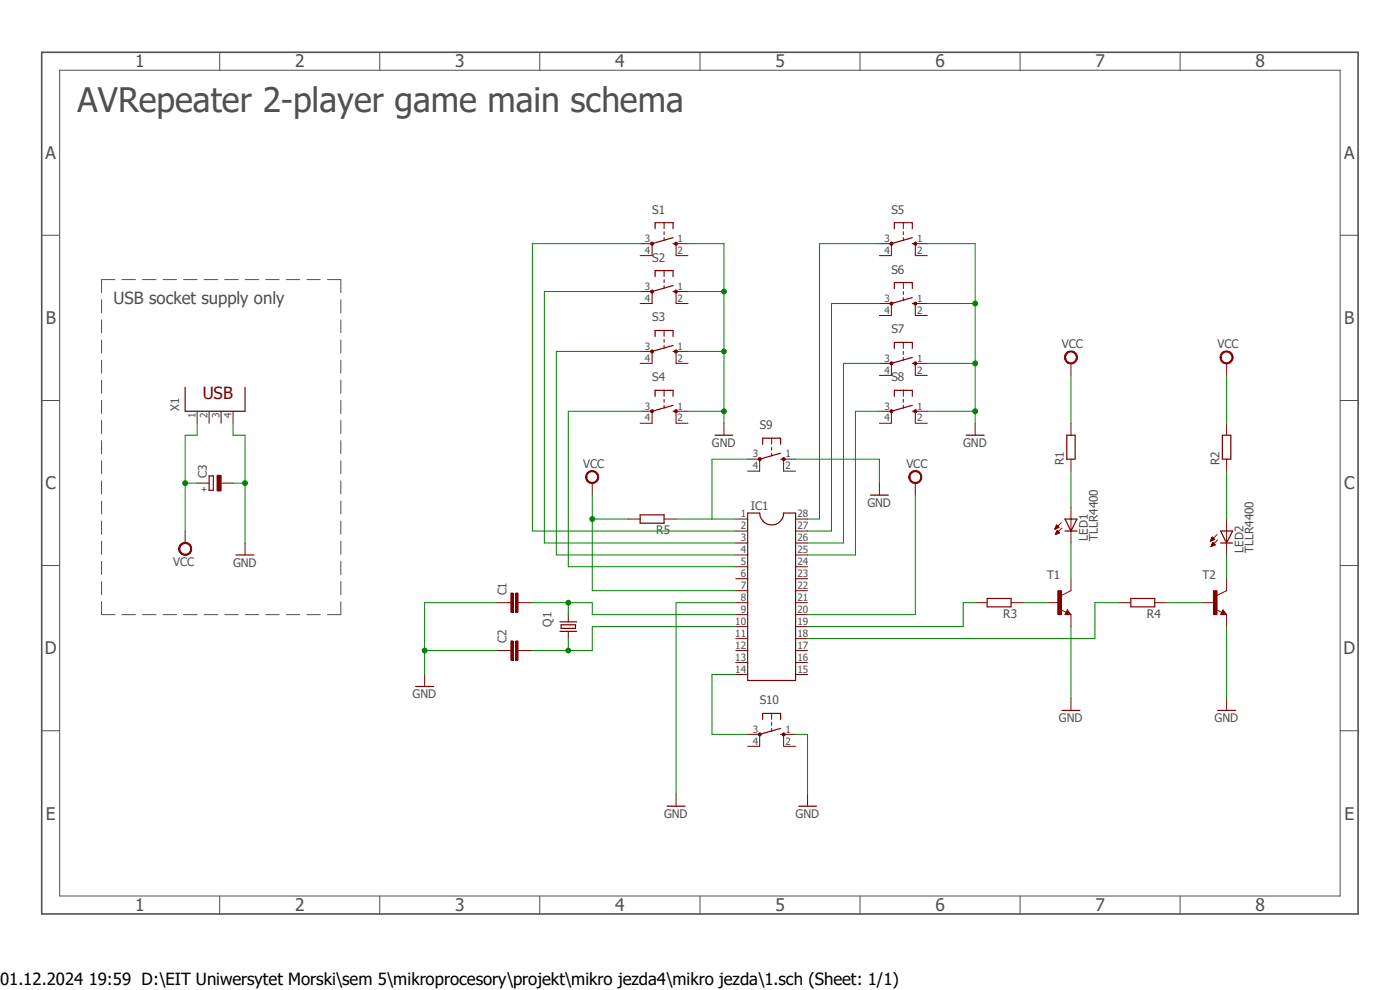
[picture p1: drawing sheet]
<svg xmlns="http://www.w3.org/2000/svg" width="297mm" height="210mm" viewBox="0 0 297 210" stroke-linecap="round" stroke-linejoin="round" font-family="sans-serif">
<path d="M8.5 10.8l280 183.4M288.5 10.8l-280 183.4" fill="none" stroke="#fff" stroke-width=".21"/>
<path d="M8.8 11.1h279.3v182.8h-279.3z" fill="none" stroke="#505050" stroke-width=".34"/>
<g fill="none" stroke="#505050" stroke-width=".21">
<path d="M12.7 14.9h271.6v175.2h-271.6zM46.6 11.1v3.8M80.6 11.1v3.8M114.5 11.1v3.8M148.5 11.1v3.8M182.5 11.1v3.8M216.4 11.1v3.8M250.4 11.1v3.8M8.8 49.9h3.9M24.4 59.3h-2.9v2.8M25.9 59.3h2.8M30.2 59.3h2.9"/>
<path d="M34.6 59.3h2.9M38.9 59.3h2.9M43.3 59.3h2.9M47.7 59.3h2.8M52 59.3h2.9M56.4 59.3h2.8M60.7 59.3h2.9M65.1 59.3h2.8M69.5 59.3h2.8v2.8M284.3 49.9h3.8M21.5 63.6v2.8M21.5 67.9v2.7"/>
<path d="M21.5 72.1v2.8M21.5 76.4v2.8M72.3 63.6v2.8M72.3 67.9v2.7M72.3 72.1v2.8M72.3 76.4v2.8M8.8 85h3.9M21.5 80.6v2.8M21.5 84.9v2.8M21.5 89.2v2.8M21.5 93.5v2.8M21.5 97.7v2.8"/>
<path d="M72.3 80.6v2.8M72.3 84.9v2.8M72.3 89.2v2.8M72.3 93.5v2.8M72.3 97.7v2.8M284.3 85h3.8M8.8 120h3.9M21.5 102v2.8M21.5 106.3v2.8M21.5 110.5v2.8M21.5 114.8v2.8M21.5 119.1v2.8"/>
<path d="M72.3 102v2.8M72.3 106.3v2.8M72.3 110.5v2.8M72.3 114.8v2.8M72.3 119.1v2.8M284.3 120h3.8M21.5 127.6v2.8h2.9M21.5 123.4v2.8M25.9 130.4h2.8M30.2 130.4h2.9M34.6 130.4h2.9M38.9 130.4h2.9"/>
<path d="M43.3 130.4h2.9M47.7 130.4h2.8M52 130.4h2.9M56.4 130.4h2.8M60.7 130.4h2.9M65.1 130.4h2.8M72.3 123.4v2.8M72.3 127.6v2.8h-2.8M8.8 155h3.9M284.3 155h3.8M46.6 190.1v3.8M80.6 190.1v3.8"/>
<path d="M114.5 190.1v3.8M148.5 190.1v3.8M182.5 190.1v3.8M216.4 190.1v3.8M250.4 190.1v3.8"/>
</g>
<path d="M39.3 82.2v5h12.7v-5M158.6 108.8h2.6a2.54 2.54 0 0 0 2.5 2.6 2.54 2.54 0 0 0 2.5-2.6h2.6v35.6h-10.2zM118.8 131.9h3.5M118.8 133.9h3.5M119 132.5h3.1v.8h-3.1zM226.4 129.9l.2 .2h-.4l.2-.5 .5 .7h-.7" fill="none" stroke="#800000" stroke-width=".25"/>
<g fill="none" stroke="#800000" stroke-width=".21">
<path d="M41.8 87.2v2.6M44.4 87.2v2.6M46.9 87.2v2.6M49.4 87.2v2.6M156.1 110.1h2.5M156.1 112.6h2.5M156.1 115.2h2.5M156.1 117.7h2.5M168.8 110.1h2.5M168.8 112.6h2.5M168.8 115.2h2.5M168.8 117.7h2.5"/>
<path d="M120.6 130.4v1.5M120.6 133.9v1.6M156.1 120.2h2.5M156.1 122.8h2.5M156.1 125.3h2.5M156.1 127.8h2.5M156.1 130.4h2.5M156.1 132.9h2.5M156.1 135.5h2.5M156.1 138h2.5M168.8 120.2h2.5M168.8 122.8h2.5"/>
<path d="M168.8 125.3h2.5M168.8 127.8h2.5M168.8 130.4h2.5M168.8 132.9h2.5M168.8 135.5h2.5M168.8 138h2.5M225 129.3l1.2 .6M226.4 129.4l.8 1h-1.3zM227.2 125.3l-2 1M156.1 140.5h2.5M156.1 143.1h2.5M168.8 140.5h2.5"/>
<path d="M168.8 143.1h2.5"/>
</g>
<path d="M224.4 125.3h.8v5.1h-.8z" fill-rule="evenodd" fill="#800000"/>
<path d="M222.1 127.8h2.6M224.4 125.3h.8v5.1h-.8zM227.2 122.8v2.5M227.2 130.4v2.5M258 129.3l1.2 .6M259.5 129.4l.7 1h-1.2zM260.2 125.3l-2 1" fill="none" stroke="#800000" stroke-width=".21"/>
<path d="M259.5 129.9l.1 .2h-.4l.3-.5 .5 .7h-.8" fill="none" stroke="#800000" stroke-width=".25"/>
<path d="M257.4 125.3h.8v5.1h-.8z" fill-rule="evenodd" fill="#800000"/>
<path d="M138.3 51.7v2.5M140.9 47.2v1.3M140.9 49.1v.7M140.9 50.4v.7M143.4 51.7v2.5M255.1 127.8h2.6M257.4 125.3h.8v5.1h-.8zM260.2 122.8v2.5M260.2 130.4v2.5" fill="none" stroke="#800000" stroke-width=".21"/>
<path d="M139 48.5v-1.3h3.8v1.3M142.8 51.7h.6M142.8 50.4l-4.5 1.3" fill="none" stroke="#800000" stroke-width=".25"/>
<path d="M138.1 51.5l.2-.1 .3 .1v.4h-.5z" fill-rule="evenodd" fill="#800000"/>
<path d="M138.1 51.5l.2-.1 .3 .1v.4h-.5z" fill="none" stroke="#800000" stroke-width=".21"/>
<path d="M143.2 51.5l.2-.1 .2 .1v.4h-.4z" fill-rule="evenodd" fill="#800000"/>
<path d="M135.8 51.7h2.5M135.8 54.2h2.5M140.9 57.4v1.3M140.9 59.3v.6M143.2 51.5l.2-.1 .2 .1v.4h-.4zM143.4 51.7h2.6M143.4 54.2h2.6M138.3 61.8v2.6M140.9 60.6v.6M143.4 61.8v2.6" fill="none" stroke="#800000" stroke-width=".21"/>
<path d="M139 58.7v-1.3h3.8v1.3M142.8 61.8h.6M142.8 60.6l-4.5 1.2" fill="none" stroke="#800000" stroke-width=".25"/>
<path d="M138.1 61.6l.2-.1 .3 .1v.5h-.5z" fill-rule="evenodd" fill="#800000"/>
<path d="M138.1 61.6l.2-.1 .3 .1v.5h-.5z" fill="none" stroke="#800000" stroke-width=".21"/>
<path d="M143.2 61.6l.2-.1 .2 .1v.5h-.4z" fill-rule="evenodd" fill="#800000"/>
<path d="M135.8 61.8h2.5M135.8 64.4h2.5M138.3 74.5v2.6M140.9 70.1v1.3M140.9 72v.6M140.9 73.3v.6M143.2 61.6l.2-.1 .2 .1v.5h-.4zM143.4 61.8h2.6M143.4 64.4h2.6M143.4 74.5v2.6" fill="none" stroke="#800000" stroke-width=".21"/>
<path d="M139 71.4v-1.3h3.8v1.3M142.8 74.5h.6M142.8 73.3l-4.5 1.2" fill="none" stroke="#800000" stroke-width=".25"/>
<path d="M138.1 74.3l.2-.1 .3 .1v.5h-.5z" fill-rule="evenodd" fill="#800000"/>
<path d="M138.1 74.3l.2-.1 .3 .1v.5h-.5z" fill="none" stroke="#800000" stroke-width=".21"/>
<path d="M143.2 74.3l.2-.1 .2 .1v.5h-.4z" fill-rule="evenodd" fill="#800000"/>
<path d="M135.8 74.5h2.5M135.8 77.1h2.5M143.2 74.3l.2-.1 .2 .1v.5h-.4zM143.4 74.5h2.6M143.4 77.1h2.6M138.3 87.2v2.6M140.9 82.8v1.3M140.9 84.7v.6M140.9 86v.6M143.4 87.2v2.6" fill="none" stroke="#800000" stroke-width=".21"/>
<path d="M139 84.1v-1.3h3.8v1.3M142.8 87.2h.6M142.8 86l-4.5 1.2" fill="none" stroke="#800000" stroke-width=".25"/>
<path d="M138.1 87h.5v.5l-.3 .1-.2-.1z" fill-rule="evenodd" fill="#800000"/>
<path d="M138.1 87h.5v.5l-.3 .1-.2-.1z" fill="none" stroke="#800000" stroke-width=".21"/>
<path d="M143.2 87h.4v.5l-.2 .1-.2-.1z" fill-rule="evenodd" fill="#800000"/>
<path d="M189.1 51.7v2.5M191.6 47.2v1.3M191.6 49.1v.7M191.6 50.4v.7M194.2 51.7v2.5M135.8 87.2h2.5M135.8 89.8h2.5M143.2 87h.4v.5l-.2 .1-.2-.1zM143.4 87.2h2.6M143.4 89.8h2.6" fill="none" stroke="#800000" stroke-width=".21"/>
<path d="M189.7 48.5v-1.3h3.8v1.3M193.5 51.7h.7M193.5 50.4l-4.4 1.3" fill="none" stroke="#800000" stroke-width=".25"/>
<path d="M188.9 51.5l.2-.1 .3 .1v.4h-.5l-.1-.2z" fill-rule="evenodd" fill="#800000"/>
<path d="M188.9 51.5l.2-.1 .3 .1v.4h-.5l-.1-.2z" fill="none" stroke="#800000" stroke-width=".21"/>
<path d="M194 51.5l.2-.1 .2 .1v.4h-.4l-.2-.2z" fill-rule="evenodd" fill="#800000"/>
<path d="M186.6 51.7h2.5M186.6 54.2h2.5M191.6 59.9v1.3M194 51.5l.2-.1 .2 .1v.4h-.4l-.2-.2zM194.2 51.7h2.5M194.2 54.2h2.5M189.1 64.4v2.5M191.6 61.8v.7M191.6 63.1v.7M194.2 64.4v2.5" fill="none" stroke="#800000" stroke-width=".21"/>
<path d="M189.7 61.2v-1.3h3.8v1.3M193.5 64.4h.7M193.5 63.1l-4.4 1.3" fill="none" stroke="#800000" stroke-width=".25"/>
<path d="M188.9 64.2l.2-.1 .3 .1v.4h-.5l-.1-.2z" fill-rule="evenodd" fill="#800000"/>
<path d="M188.9 64.2l.2-.1 .3 .1v.4h-.5l-.1-.2z" fill="none" stroke="#800000" stroke-width=".21"/>
<path d="M194 64.2l.2-.1 .2 .1v.4h-.4l-.2-.2z" fill-rule="evenodd" fill="#800000"/>
<path d="M186.6 64.4h2.5M186.6 66.9h2.5M189.1 77.1v2.5M191.6 72.6v1.3M191.6 74.5v.7M191.6 75.8v.7M194 64.2l.2-.1 .2 .1v.4h-.4l-.2-.2zM194.2 64.4h2.5M194.2 66.9h2.5M194.2 77.1v2.5" fill="none" stroke="#800000" stroke-width=".21"/>
<path d="M189.7 73.9v-1.3h3.8v1.3M193.5 77.1h.7M193.5 75.8l-4.4 1.3" fill="none" stroke="#800000" stroke-width=".25"/>
<path d="M188.9 76.8h.5v.5h-.5l-.1-.2z" fill-rule="evenodd" fill="#800000"/>
<path d="M188.9 76.8h.5v.5h-.5l-.1-.2z" fill="none" stroke="#800000" stroke-width=".21"/>
<path d="M194 76.8h.4v.5h-.4l-.2-.2z" fill-rule="evenodd" fill="#800000"/>
<path d="M186.6 77.1h2.5M186.6 79.6h2.5M194 76.8h.4v.5h-.4l-.2-.2zM194.2 77.1h2.5M194.2 79.6h2.5M189.1 87.2v2.6M191.6 82.8v1.3M191.6 84.7v.6M191.6 86v.6M194.2 87.2v2.6" fill="none" stroke="#800000" stroke-width=".21"/>
<path d="M189.7 84.1v-1.3h3.8v1.3M193.5 87.2h.7M193.5 86l-4.4 1.2" fill="none" stroke="#800000" stroke-width=".25"/>
<path d="M188.9 87h.5v.5l-.3 .1-.2-.1-.1-.3z" fill-rule="evenodd" fill="#800000"/>
<path d="M188.9 87h.5v.5l-.3 .1-.2-.1-.1-.3z" fill="none" stroke="#800000" stroke-width=".21"/>
<path d="M194 87h.4v.5l-.2 .1-.2-.1-.2-.3z" fill-rule="evenodd" fill="#800000"/>
<path d="M161.2 97.4v2.5M163.7 93v1.2M163.7 94.9v.6M163.7 96.1v.7M166.2 97.4v2.5M186.6 87.2h2.5M186.6 89.8h2.5M194 87h.4v.5l-.2 .1-.2-.1-.2-.3zM194.2 87.2h2.5M194.2 89.8h2.5" fill="none" stroke="#800000" stroke-width=".21"/>
<path d="M161.8 94.2v-1.2h3.8v1.2M165.6 97.4h.6M165.6 96.1l-4.4 1.3" fill="none" stroke="#800000" stroke-width=".25"/>
<path d="M161 97.2h.4v.4l-.2 .1-.2-.1z" fill-rule="evenodd" fill="#800000"/>
<path d="M161 97.2h.4v.4l-.2 .1-.2-.1z" fill="none" stroke="#800000" stroke-width=".21"/>
<path d="M166 97.2h.5v.4l-.3 .1-.2-.1z" fill-rule="evenodd" fill="#800000"/>
<path d="M158.6 97.4h2.6M158.6 99.9h2.6M166 97.2h.5v.4l-.3 .1-.2-.1zM166.2 97.4h2.6M166.2 99.9h2.6M161.2 155.8v2.5M163.7 151.3v1.3M163.7 153.2v.7M163.7 154.5v.7M166.2 155.8v2.5" fill="none" stroke="#800000" stroke-width=".21"/>
<path d="M161.8 152.6v-1.3h3.8v1.3M165.6 155.8h.6M165.6 154.5l-4.4 1.3" fill="none" stroke="#800000" stroke-width=".25"/>
<path d="M161 155.6l.2-.2 .2 .2v.4h-.4z" fill-rule="evenodd" fill="#800000"/>
<path d="M161 155.6l.2-.2 .2 .2v.4h-.4z" fill="none" stroke="#800000" stroke-width=".21"/>
<path d="M166 155.6l.2-.2 .3 .2v.4h-.5z" fill-rule="evenodd" fill="#800000"/>
<g fill="none" stroke="#800000" stroke-width=".21">
<path d="M227.2 89.8v2.5M227.2 97.4v2.5M260.2 89.8v2.5M260.2 97.4v2.5M133.3 110.1h2.5M140.9 110.1h2.5M107.9 127.8h.5M109.9 127.8h.5M206.9 127.8h2.5M214.5 127.8h2.5M237.4 127.8h2.5M245 127.8h2.5"/>
<path d="M158.6 155.8h2.6M158.6 158.3h2.6M166 155.6l.2-.2 .3 .2v.4h-.5zM166.2 155.8h2.6M166.2 158.3h2.6"/>
</g>
<path d="M226.3 92.3h1.8v5.1h-1.8zM259.3 92.3h1.8v5.1h-1.8zM135.8 109.2h5.1v1.8h-5.1zM209.4 127h5.1v1.7h-5.1zM239.9 127h5.1v1.7h-5.1z" fill="none" stroke="#800000" stroke-width=".25"/>
<path d="M109.4 125.8h.5v4.1h-.5z" fill-rule="evenodd" fill="#800000"/>
<path d="M109.4 125.8h.5v4.1h-.5z" fill="none" stroke="#800000" stroke-width=".21"/>
<path d="M108.4 125.8h.5v4.1h-.5z" fill-rule="evenodd" fill="#800000"/>
<path d="M105.3 127.8h2.6M107.9 138h.5M108.4 125.8h.5v4.1h-.5zM109.9 138h.5M110.4 127.8h2.5" fill="none" stroke="#800000" stroke-width=".21"/>
<path d="M109.4 136h.5v4h-.5z" fill-rule="evenodd" fill="#800000"/>
<path d="M109.4 136h.5v4h-.5z" fill="none" stroke="#800000" stroke-width=".21"/>
<path d="M108.4 136h.5v4h-.5z" fill-rule="evenodd" fill="#800000"/>
<path d="M52 115.2v2.5M105.3 138h2.6M108.4 136h.5v4h-.5zM110.4 138h2.5" fill="none" stroke="#800000" stroke-width=".21"/>
<path d="M50.1 117.7h3.8" fill="none" stroke="#800000" stroke-width=".25"/>
<path d="M38.2 115.5a1.4 1.4 0 0 1 2.3 .2 1.4 1.4 0 0 1-.8 2.1 1.4 1.4 0 0 1-1.8-1.3h.2a1.15 1.15 0 0 1 1.6-1.2 1.15 1.15 0 0 1 .4 1.9 1.15 1.15 0 0 1-1.9-.4l-.1-.3h-.2z" fill-rule="evenodd" fill="#800000"/>
<path d="M38.2 115.5a1.4 1.4 0 0 1 2.3 .2 1.4 1.4 0 0 1-.8 2.1 1.4 1.4 0 0 1-1.8-1.3h.2a1.15 1.15 0 0 1 1.6-1.2 1.15 1.15 0 0 1 .4 1.9 1.15 1.15 0 0 1-1.9-.4l-.1-.3h-.2zM39.3 112.6v2.6" fill="none" stroke="#800000" stroke-width=".21"/>
<path d="M124.5 100.3a1.4 1.4 0 0 1 2.3 .1 1.4 1.4 0 0 1-.7 2.1 1.4 1.4 0 0 1-1.9-1.3h.3a1.14 1.14 0 0 1 1.5-1.1 1.14 1.14 0 0 1 .6 1.8 1.14 1.14 0 0 1-1.8 0l-.3-.7h-.3z" fill-rule="evenodd" fill="#800000"/>
<path d="M124.5 100.3a1.4 1.4 0 0 1 2.3 .1 1.4 1.4 0 0 1-.7 2.1 1.4 1.4 0 0 1-1.9-1.3h.3a1.14 1.14 0 0 1 1.5-1.1 1.14 1.14 0 0 1 .6 1.8 1.14 1.14 0 0 1-1.8 0l-.3-.7h-.3zM125.6 102.5v2.5" fill="none" stroke="#800000" stroke-width=".21"/>
<path d="M226.1 74.9a1.39 1.39 0 0 1 2.3 .2 1.39 1.39 0 0 1-.8 2.1 1.39 1.39 0 0 1-1.8-1.4h.3a1.13 1.13 0 0 1 1.5-1.1 1.13 1.13 0 0 1 .4 1.9 1.13 1.13 0 0 1-1.9-.4v-.4h-.3z" fill-rule="evenodd" fill="#800000"/>
<path d="M226.1 74.9a1.39 1.39 0 0 1 2.3 .2 1.39 1.39 0 0 1-.8 2.1 1.39 1.39 0 0 1-1.8-1.4h.3a1.13 1.13 0 0 1 1.5-1.1 1.13 1.13 0 0 1 .4 1.9 1.13 1.13 0 0 1-1.9-.4v-.4h-.3zM227.2 77.1v2.5" fill="none" stroke="#800000" stroke-width=".21"/>
<path d="M259.1 74.9a1.4 1.4 0 0 1 2.3 .1 1.4 1.4 0 0 1-.7 2.1 1.4 1.4 0 0 1-1.9-1.3h.3a1.15 1.15 0 0 1 1.6-.9 1.15 1.15 0 0 1 .3 1.9 1.15 1.15 0 0 1-1.9-.6v-.4h-.3z" fill-rule="evenodd" fill="#800000"/>
<path d="M259.1 74.9a1.4 1.4 0 0 1 2.3 .1 1.4 1.4 0 0 1-.7 2.1 1.4 1.4 0 0 1-1.9-1.3h.3a1.15 1.15 0 0 1 1.6-.9 1.15 1.15 0 0 1 .3 1.9 1.15 1.15 0 0 1-1.9-.6v-.4h-.3zM260.2 77.1v2.5" fill="none" stroke="#800000" stroke-width=".21"/>
<path d="M193.1 100.3a1.39 1.39 0 0 1 2.3 .2 1.39 1.39 0 0 1-.8 2.1 1.39 1.39 0 0 1-1.8-1.4h.2a1.15 1.15 0 0 1 1.6-1.1 1.15 1.15 0 0 1 .4 1.9 1.15 1.15 0 0 1-1.9-.4l-.1-.4h-.2z" fill-rule="evenodd" fill="#800000"/>
<g fill="none" stroke="#800000" stroke-width=".21">
<path d="M153.6 89.8v2.5M206.9 89.8v2.5M186.6 102.5v2.5M193.1 100.3a1.39 1.39 0 0 1 2.3 .2 1.39 1.39 0 0 1-.8 2.1 1.39 1.39 0 0 1-1.8-1.4h.2a1.15 1.15 0 0 1 1.6-1.1 1.15 1.15 0 0 1 .4 1.9 1.15 1.15 0 0 1-1.9-.4l-.1-.4h-.2zM194.2 102.5v2.5M223.8 112.2h.1M223.9 112.1h.2M223.9 112h.4M223.9 111.9h.6M223.9 111.8h.7M223.9 113.3h.1M223.9 113.2h.3"/>
<path d="M224 111.8h.5M224 113.2h.5M224 111.6h.5M224 113.1h.7M224.1 111.5h.3M224.1 113h.6M224.1 111.5h.2M224.1 112.9h.6M224.2 111.4l-.4 .9M224.2 111.4l.5 .5-.9 .4M224.2 111.4h.1M224.2 112.8h.4"/>
<path d="M224.2 112.7h.3M224.2 112.6h.2M224.3 112.5l-.4 .9M224.3 112.5l.5 .5-.9 .4M224.3 112.5h.1M225.2 110.9l-1.4 1.4M225.3 112l-1.4 1.4M227.2 107.6v7.6M256.8 114.8h.1M256.8 114.7h.2M256.9 114.6h.4M256.9 114.5h.6"/>
<path d="M256.9 115.9h.1M257 114.4h.7M257 114.3h.6M257 115.8h.1M257 114.2h.5M257 115.7h.3M257 114.1h.4M257 115.7h.6M257 115.6h.8M257.1 114h.2M257.1 115.5h.6M257.1 114h.1"/>
<path d="M257.1 115.4h.5M257.2 115.3h.4M257.2 115.2h.3M257.3 115.1h.1M257.3 115.1l.5 .5-.9 .4zM257.7 114.4l-.5-.5-.4 .9M257.7 114.4l-.9 .4M258.2 113.4l-1.4 1.4M258.3 114.6l-1.4 1.4M260.2 110.1v7.6M90.1 143.1v2.5M227.2 148.2v2.5"/>
<path d="M260.2 148.2v2.5M143.4 168.5v2.5M171.3 168.5v2.5"/>
</g>
<g fill="none" stroke="#800000" stroke-width=".25">
<path d="M151.7 92.3h3.7M205 92.3h3.8M44.4 101h.9v3h-.9zM184.7 105h3.8M225.9 110.1h2.6l-1.3 2.5zM225.9 112.6h2.6M259 112.6h2.5l-1.3 2.6zM259 115.2h2.5M88.2 145.6h3.8M225.3 150.7h3.8M258.3 150.7h3.8M141.5 171h3.8"/>
<path d="M169.4 171h3.8"/>
</g>
<path d="M46.1 100.8h.8v3.3h-.8z" fill-rule="evenodd" fill="#800000"/>
<path d="M41.8 102.5h2.6M46.1 100.8h.8v3.3h-.8zM46.9 102.5h2.5" fill="none" stroke="#800000" stroke-width=".21"/>
<path d="M41.8 89.8v2.5h-2.5v20.3M39.3 102.5h2.5" fill="none" stroke="#008000" stroke-width=".21"/>
<circle cx="39.3" cy="102.5" r=".51" fill="#008000"/>
<g fill="none" stroke="#008000" stroke-width=".21">
<path d="M125.6 105v20.3M125.6 110.1h7.7"/>
<circle cx="39.3" cy="102.5" r=".51"/>
</g>
<circle cx="125.6" cy="110.1" r=".51" fill="#008000"/>
<g fill="none" stroke="#008000" stroke-width=".21">
<path d="M227.2 79.6v10.2M260.2 79.6v10.2M49.4 89.8v2.5h2.6v22.9M49.4 102.5h2.6M194.2 105v25.4h-22.9M125.6 125.3h30.5"/>
<circle cx="125.6" cy="110.1" r=".51"/>
</g>
<circle cx="52" cy="102.5" r=".51" fill="#008000"/>
<g fill="none" stroke="#008000" stroke-width=".21">
<path d="M90.1 138h15.2M105.3 127.8h-15.2v15.3"/>
<circle cx="52" cy="102.5" r=".51"/>
</g>
<circle cx="90.1" cy="138" r=".51" fill="#008000"/>
<g fill="none" stroke="#008000" stroke-width=".21">
<path d="M153.6 74.5v15.3M146 87.2h7.6M168.8 97.4h17.8v5.1"/>
<circle cx="90.1" cy="138" r=".51"/>
</g>
<circle cx="153.6" cy="87.2" r=".51" fill="#008000"/>
<g fill="none" stroke="#008000" stroke-width=".21">
<path d="M153.6 61.8v12.7h-7.6"/>
<circle cx="153.6" cy="87.2" r=".51"/>
</g>
<circle cx="153.6" cy="74.5" r=".51" fill="#008000"/>
<g fill="none" stroke="#008000" stroke-width=".21">
<path d="M153.6 51.7v10.1h-7.6"/>
<circle cx="153.6" cy="74.5" r=".51"/>
</g>
<circle cx="153.6" cy="61.8" r=".51" fill="#008000"/>
<g fill="none" stroke="#008000" stroke-width=".21">
<path d="M146 51.7h7.6M206.9 77.1v12.7M196.7 87.2h10.2M156.1 127.8h-12.7v40.7M168.8 155.8h2.5v12.7"/>
<circle cx="153.6" cy="61.8" r=".51"/>
</g>
<circle cx="206.9" cy="87.2" r=".51" fill="#008000"/>
<g fill="none" stroke="#008000" stroke-width=".21">
<path d="M206.9 64.4v12.7h-10.2"/>
<circle cx="206.9" cy="87.2" r=".51"/>
</g>
<circle cx="206.9" cy="77.1" r=".51" fill="#008000"/>
<g fill="none" stroke="#008000" stroke-width=".21">
<path d="M206.9 51.7v12.7h-10.2"/>
<circle cx="206.9" cy="77.1" r=".51"/>
</g>
<circle cx="206.9" cy="64.4" r=".51" fill="#008000"/>
<g fill="none" stroke="#008000" stroke-width=".21">
<path d="M196.7 51.7h10.2M112.9 127.8h12.7v2.6h30.5M120.6 127.8v2.6M227.2 132.9v15.3M260.2 132.9v15.3"/>
<circle cx="206.9" cy="64.4" r=".51"/>
</g>
<circle cx="120.6" cy="127.8" r=".51" fill="#008000"/>
<g fill="none" stroke="#008000" stroke-width=".21">
<path d="M120.6 135.5v2.5M156.1 132.9h-30.5v5.1h-12.7"/>
<circle cx="120.6" cy="127.8" r=".51"/>
</g>
<circle cx="120.6" cy="138" r=".51" fill="#008000"/>
<g fill="none" stroke="#008000" stroke-width=".21">
<path d="M135.8 51.7h-22.9v60.9h43.2M186.6 51.7h-12.7v58.4h-2.6M135.8 61.8h-20.3v53.4h40.6M135.8 74.5h-17.8v43.2h38.1M186.6 64.4h-10.2v48.2h-5.1M186.6 77.1h-7.7v38.1h-7.6M135.8 87.2h-15.2v33h35.5M158.6 97.4h-7.6v12.7M186.6 87.2h-5.1v30.5h-10.2M227.2 99.9v7.7M260.2 99.9v10.2M143.4 110.1h12.7"/>
<path d="M227.2 115.2v7.6M260.2 117.7v5.1M206.9 127.8h-2.6v5.1h-33M217 127.8h5.1M237.4 127.8h-5.1v7.7h-61M247.5 127.8h7.6M156.1 143.1h-5.1v12.7h7.6"/>
<circle cx="120.6" cy="138" r=".51"/>
</g>
<text font-size="7.2" fill="#505050" x="16.5" y="23.8">AVRepeater 2-player game main schema</text>
<g font-size="3.7" fill="#505050">
<text x="28.7" y="14.3">1</text>
<text x="62.6" y="14.3">2</text>
<text x="96.6" y="14.3">3</text>
<text x="130.5" y="14.3">4</text>
<text x="164.5" y="14.3">5</text>
<text x="198.5" y="14.3">6</text>
<text x="232.4" y="14.3">7</text>
<text x="266.4" y="14.3">8</text>
<text x="9.7" y="33.7">A</text>
<text x="285.2" y="33.7">A</text>
<text x="9.7" y="68.7">B</text>
<text x="285.2" y="68.7">B</text>
<text x="9.7" y="103.8">C</text>
<text x="285.2" y="103.8">C</text>
<text x="9.5" y="138.8">D</text>
<text x="285" y="138.8">D</text>
<text x="9.7" y="173.9">E</text>
<text x="285.2" y="173.9">E</text>
<text x="28.7" y="193.3">1</text>
<text x="62.6" y="193.3">2</text>
<text x="96.6" y="193.3">3</text>
<text x="130.5" y="193.3">4</text>
<text x="164.5" y="193.3">5</text>
<text x="198.5" y="193.3">6</text>
<text x="232.4" y="193.3">7</text>
<text x="266.4" y="193.3">8</text>
</g>
<text font-size="3.6" fill="#505050" x="24.1" y="64.4">USB socket supply only</text>
<text font-size="3.6" fill="#800000" x="43" y="84.7">USB</text>
<text font-size="3.6" x="0" y="209">01.12.2024 19:59 D:\EIT Uniwersytet Morski\sem 5\mikroprocesory\projekt\mikro jezda4\mikro jezda\1.sch (Sheet: 1/1)</text>
<g font-size="2.5" fill="#505050">
<text x="138.3" y="45.3">S1</text>
<text x="189.1" y="45.3">S5</text>
<text x="138.3" y="55.5">S2</text>
<text x="189.1" y="58">S6</text>
<text x="138.3" y="68.2">S3</text>
<text x="189.1" y="70.7">S7</text>
<text x="225.3" y="73.9">VCC</text>
<text x="258.3" y="73.9">VCC</text>
<text x="138.3" y="80.9">S4</text>
<text x="189.1" y="80.9">S8</text>
<text x="38" y="87.3" transform="rotate(-90 38 87.3)">X1</text>
<text x="151" y="94.9">GND</text>
<text x="161.2" y="91.1">S9</text>
<text x="204.3" y="94.9">GND</text>
<text x="43.9" y="101.3" transform="rotate(-90 43.9 101.3)">C3</text>
<text x="123.7" y="99.3">VCC</text>
<text x="192.3" y="99.3">VCC</text>
<text x="225.7" y="98.7" transform="rotate(-90 225.7 98.7)">R1</text>
<text x="258.7" y="98.7" transform="rotate(-90 258.7 98.7)">R2</text>
<text x="184" y="107.6">GND</text>
<text x="139.2" y="113.4">R5</text>
<text x="159.3" y="108.2">IC1</text>
<text x="230.8" y="114.7" transform="rotate(-90 230.8 114.7)">LED1</text>
<text x="232.9" y="114.7" transform="rotate(-90 232.9 114.7)">TLLR4400</text>
<text x="263.8" y="117.2" transform="rotate(-90 263.8 117.2)">LED2</text>
<text x="265.9" y="117.2" transform="rotate(-90 265.9 117.2)">TLLR4400</text>
<text x="36.7" y="120.1">VCC</text>
<text x="49.4" y="120.3">GND</text>
<text x="222.1" y="122.8">T1</text>
<text x="255.1" y="122.8">T2</text>
<text x="107.5" y="126.3" transform="rotate(-90 107.5 126.3)">C1</text>
<text x="212.9" y="131.1">R3</text>
<text x="243.3" y="131.1">R4</text>
<text x="107.5" y="136.5" transform="rotate(-90 107.5 136.5)">C2</text>
<text x="117" y="132.9" transform="rotate(-90 117 132.9)">Q1</text>
<text x="87.5" y="148.2">GND</text>
<text x="161.2" y="149.4">S10</text>
<text x="224.7" y="153.2">GND</text>
<text x="257.7" y="153.2">GND</text>
<text x="140.9" y="173.6">GND</text>
<text x="168.8" y="173.6">GND</text>
</g>
<g font-size="2.1" fill="#505050">
<text x="136.8" y="51.4">3</text>
<text x="136.8" y="53.9">4</text>
<text x="143.8" y="51.4">1</text>
<text x="143.8" y="53.9">2</text>
<text x="187.6" y="51.4">3</text>
<text x="187.6" y="53.9">4</text>
<text x="194.6" y="51.4">1</text>
<text x="194.6" y="53.9">2</text>
<text x="136.8" y="61.5">3</text>
<text x="136.8" y="64.1">4</text>
<text x="143.8" y="61.5">1</text>
<text x="143.8" y="64.1">2</text>
<text x="187.6" y="64.1">3</text>
<text x="194.6" y="64.1">1</text>
<text x="187.6" y="66.6">4</text>
<text x="194.6" y="66.6">2</text>
<text x="136.8" y="74.2">3</text>
<text x="136.8" y="76.8">4</text>
<text x="143.8" y="74.2">1</text>
<text x="143.8" y="76.8">2</text>
<text x="187.6" y="76.8">3</text>
<text x="194.6" y="76.8">1</text>
<text x="187.6" y="79.3">4</text>
<text x="194.6" y="79.3">2</text>
<text x="41.5" y="88.7" transform="rotate(-90 41.5 88.7)">1</text>
<text x="44" y="88.7" transform="rotate(-90 44 88.7)">2</text>
<text x="46.6" y="88.7" transform="rotate(-90 46.6 88.7)">3</text>
<text x="49.1" y="88.7" transform="rotate(-90 49.1 88.7)">4</text>
<text x="136.8" y="86.9">3</text>
<text x="136.8" y="89.4">4</text>
<text x="143.8" y="86.9">1</text>
<text x="143.8" y="89.4">2</text>
<text x="187.6" y="86.9">3</text>
<text x="187.6" y="89.4">4</text>
<text x="194.6" y="86.9">1</text>
<text x="194.6" y="89.4">2</text>
<text x="159.7" y="97">3</text>
<text x="159.7" y="99.6">4</text>
<text x="166.6" y="97">1</text>
<text x="166.6" y="99.6">2</text>
<text x="157.1" y="109.7">1</text>
<text x="157.1" y="112.3">2</text>
<text x="169.2" y="112.3">27</text>
<text x="169.2" y="109.7">28</text>
<text x="157.1" y="114.8">3</text>
<text x="157.1" y="117.3">4</text>
<text x="157.1" y="119.9">5</text>
<text x="169.2" y="119.9">24</text>
<text x="169.2" y="117.3">25</text>
<text x="169.2" y="114.8">26</text>
<text x="157.1" y="122.4">6</text>
<text x="157.1" y="125">7</text>
<text x="169.2" y="125">22</text>
<text x="169.2" y="122.4">23</text>
<text x="157.1" y="127.5">8</text>
<text x="157.1" y="130">9</text>
<text x="169.2" y="130">20</text>
<text x="169.2" y="127.5">21</text>
<text x="156" y="132.6">10</text>
<text x="156" y="135.1">11</text>
<text x="156" y="137.7">12</text>
<text x="169.2" y="137.7">17</text>
<text x="169.2" y="135.1">18</text>
<text x="169.2" y="132.6">19</text>
<text x="156" y="140.2">13</text>
<text x="156" y="142.7">14</text>
<text x="169.2" y="142.7">15</text>
<text x="169.2" y="140.2">16</text>
<text x="159.7" y="155.4">3</text>
<text x="166.6" y="155.4">1</text>
<text x="159.7" y="158">4</text>
<text x="166.6" y="158">2</text>
</g>
<text font-size="1.8" fill="#800000" x="42.7" y="104.4">+</text>
</svg>
